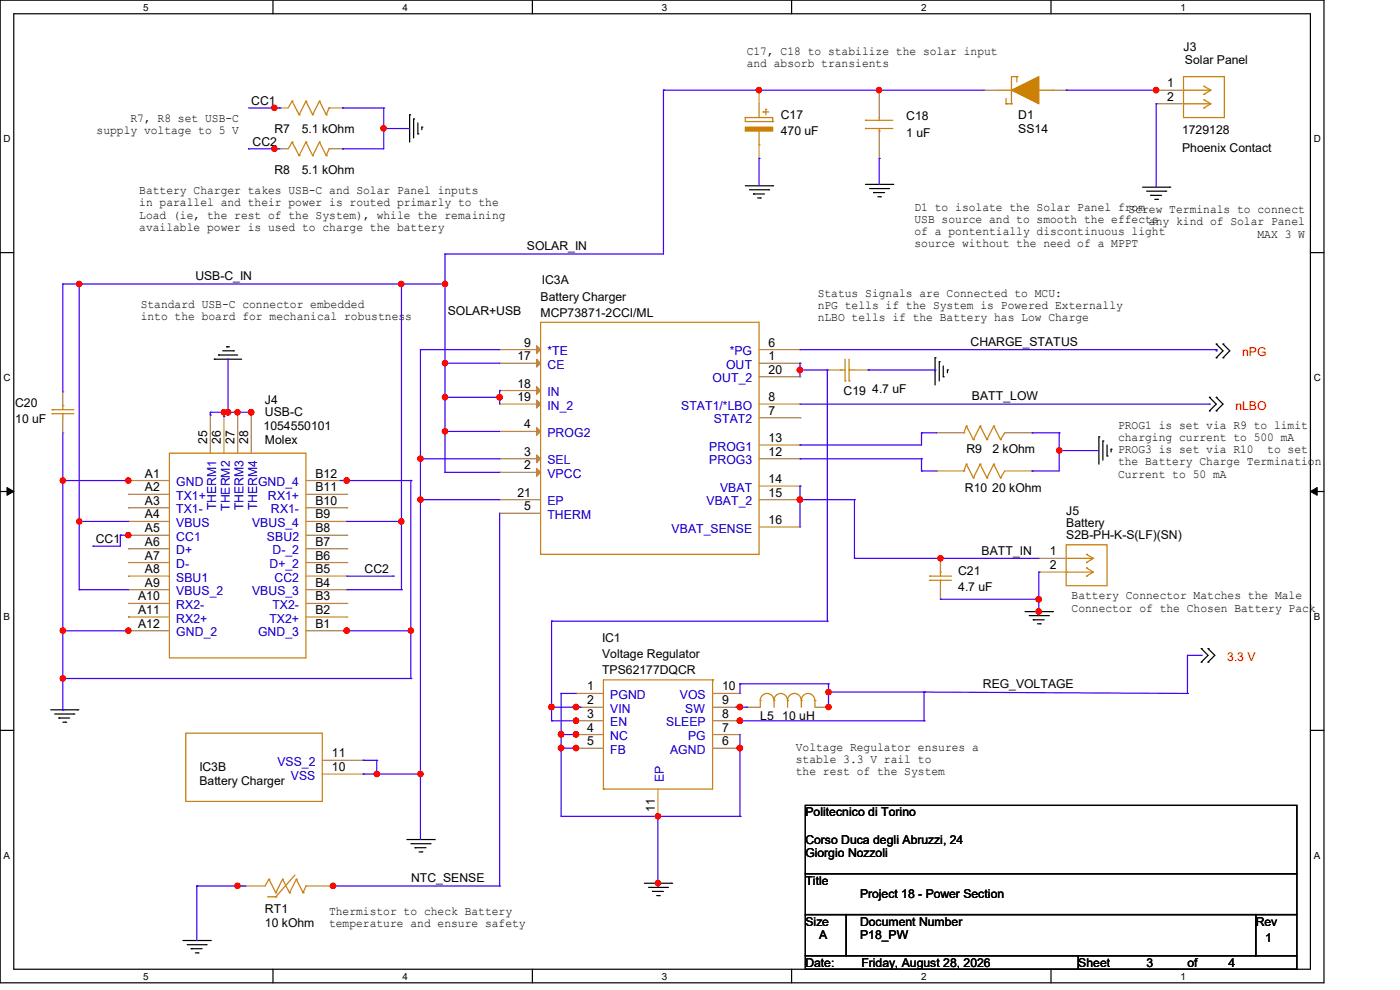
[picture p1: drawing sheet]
<svg xmlns="http://www.w3.org/2000/svg" width="297mm" height="210mm" viewBox="0 0 297 210" stroke-linecap="round" stroke-linejoin="round" font-family="sans-serif">
<path d="M0 0h280.9v208.5h-280.9zM2.9 2.9h275.1v202.7h-275.1z" fill="none" stroke="#000" stroke-width=".25"/>
<g fill="#fff">
<path d="M30.4 .3h1.1v2.4h-1.1z"/>
<path d="M30.4 205.9h1.1v2.3h-1.1z"/>
</g>
<path d="M57.9 0v2.9M57.9 205.6v2.9" fill="none" stroke="#000" stroke-width=".25"/>
<g fill="#fff">
<path d="M85.4 .3h1.1v2.4h-1.1z"/>
<path d="M85.4 205.9h1.1v2.3h-1.1z"/>
</g>
<path d="M112.9 0v2.9M112.9 205.6v2.9" fill="none" stroke="#000" stroke-width=".25"/>
<g fill="#fff">
<path d="M140.4 .3h1.2v2.4h-1.2z"/>
<path d="M140.4 205.9h1.2v2.3h-1.2z"/>
</g>
<path d="M167.9 0v2.9M167.9 205.6v2.9" fill="none" stroke="#000" stroke-width=".25"/>
<g fill="#fff">
<path d="M195.4 .3h1.2v2.4h-1.2z"/>
<path d="M195.4 205.9h1.2v2.3h-1.2z"/>
</g>
<path d="M223 0v2.9M223 205.6v2.9" fill="none" stroke="#000" stroke-width=".25"/>
<g fill="#fff">
<path d="M250.4 .3h1.2v2.4h-1.2z"/>
<path d="M250.4 205.9h1.2v2.3h-1.2z"/>
<path d="M.8 28.2h1.4v2.4h-1.4z"/>
<path d="M278.7 28.2h1.5v2.4h-1.5z"/>
<path d="M.8 78.9h1.4v2.3h-1.4z"/>
<path d="M278.7 78.9h1.5v2.3h-1.5z"/>
</g>
<path d="M0 53.6h2.9M278 53.6h2.9" fill="none" stroke="#000" stroke-width=".25"/>
<g fill="#fff">
<path d="M.8 129.6h1.3v2.3h-1.3z"/>
<path d="M278.7 129.6h1.4v2.3h-1.4z"/>
</g>
<path d="M0 104.3h2.9M278 104.3h2.9" fill="none" stroke="#000" stroke-width=".25"/>
<path d="M1.5 103.4l1.4 .9-1.4 .8zM278 104.3l1.4-.9v1.7z" fill="#000" stroke="#000" stroke-width=".21"/>
<g fill="#fff">
<path d="M.8 180.3h1.3v2.3h-1.3z"/>
<path d="M278.7 180.3h1.4v2.3h-1.4z"/>
</g>
<g fill="none" stroke="#000" stroke-width=".25">
<path d="M86.9 24.3h.1M86.9 24.3v5.8M87.8 25.2h.1M87.8 25.2v4.1M88.6 28.4h.1M88.6 26.1v2.3M89.5 27h.1M89.5 27v.5M158.1 39.4h5.8M163.9 39.4h.1M183.6 39.1h5.8M189.4 39.1h.1"/>
<path d="M242.4 39.7h5.8M248.2 39.7h.1M159 40.3h4.1M159.9 41.1h.1M159.9 41.1h2.3M160.7 42h.6M161.3 42h.1M163.1 40.3h.1M184.5 40h4M185.3 40.9h.1M185.3 40.9h2.4M186.2 41.7h.6"/>
<path d="M186.8 41.7h.1M188.5 40h.1M243.2 40.6h4.1M244.1 41.4h.1M244.1 41.4h2.3M245 42.3h.6M245.6 42.3h.1M247.3 40.6h.1M45.5 76.2h.1M45.5 76.2h5.8M46.4 75.3h.1M46.4 75.3h4"/>
<path d="M47.2 74.4h2.3M48.1 73.6h.1M48.1 73.6h.6M49.5 74.4h.1M198.4 75.9h.1M198.4 75.9v5.8M199.3 76.8h.1M199.3 76.8v4M200.1 79.9h.1M200.1 77.6v2.3M201 78.5h.1M201 78.5v.6"/>
<path d="M258 73h.1M258 75.9h.1M258 73l1.5 1.4-1.5 1.5M259.5 73h.1M259.5 75.9h.1M259.5 73l1.4 1.4-1.4 1.5M233.1 92.7h.1M233.1 92.7v5.8M234 93.6h.1M234 93.6v4M234.9 96.7h.1M234.9 94.4v2.3"/>
<path d="M235.7 95.3h.1M235.7 95.3v.6M256.6 84.3h.1M256.6 87.2h.1M256.6 84.3l1.4 1.4-1.4 1.5M258 84.3h.1M258 87.2h.1M258 84.3l1.5 1.4-1.5 1.5M217.5 129.8h5.8M218.4 130.6h4M219.2 131.5h.1M219.2 131.5h2.3"/>
<path d="M220.1 132.3h.6M220.7 132.3h.1M222.4 130.6h.1M223.3 129.8h.1M254.8 137.6h.1M254.8 137.6l1.5 1.4-1.5 1.5M256.3 137.6h.1M256.3 137.6l1.4 1.4-1.4 1.5M0 154.9h2.9M10.8 150.6h5.7M11.6 151.5h4.1M12.5 152.3h.1"/>
<path d="M12.5 152.3h2.3M13.3 153.2h.6M13.9 153.2h.1M15.7 151.5h.1M16.5 150.6h.1M254.8 140.5h.1M256.3 140.5h.1M278 154.9h2.9M86.3 178.1h5.8M87.2 179h4M88.1 179.8h.1M88.1 179.8h2.3"/>
<path d="M91.2 179h.1M92.1 178.1h.1M170.9 170.9h104.2v14.4h-104.2zM38.8 199.5h5.8M44.6 199.5h.1M88.9 180.7h.6M89.5 180.7h.1M136.7 187.4h5.8M137.6 188.3h4M138.4 189.1h.1M138.4 189.1h2.4M139.3 190h.6"/>
<path d="M139.9 190h.1M141.6 188.3h.1M142.5 187.4h.1M170.9 185.3h104.2v8.7h-104.2zM170.9 194h8.6v8.7h-8.6zM179.5 194h86.9v8.7h-86.9zM266.4 194h8.7v8.7h-8.7zM39.7 200.4h4M40.6 201.3h.1M40.6 201.3h2.3M41.4 202.1h.6M42 202.1h.1"/>
<path d="M43.7 200.4h.1M170.9 202.7h57.9v2.9h-57.9zM228.8 202.7h46.3v2.9h-46.3z"/>
</g>
<g fill="none" stroke="#cc8006" stroke-width=".25">
<path d="M211.7 19.1h2.9M214.6 19.1h.1M215.7 16.3h.1M215.7 16.3h-1.1v5.7M215.7 16.3v1.1M220.4 19.1h2.9M223.3 19.1h.1M251.1 16.3h8.7v8.6h-8.7zM251.1 19.1h.1M251.1 19.1h5.8M255.4 18.3h.1M255.4 18.3l1.5 .8"/>
<path d="M256.9 19.1l-1.5 .9M62 30.1h.1M62 21.5h.1M62 30.1l1.5 2.9M62 30.1l-.9 1.5M62 21.5l1.5 2.8M62 21.5l-.9 1.4M63.5 33h.1M63.5 24.3h.1M64.9 30.1h.1M64.9 21.5h.1M64.9 30.1l-1.4 2.9"/>
<path d="M64.9 30.1l1.4 2.9M64.9 21.5l-1.4 2.8M64.9 21.5l1.4 2.8M66.3 33h.1M66.3 24.3h.1M67.8 30.1h.1M67.8 21.5h.1M67.8 30.1l-1.5 2.9M67.8 30.1l1.4 2.9M67.8 21.5l-1.5 2.8M67.8 21.5l1.4 2.8M69.2 33h.1"/>
<path d="M69.2 24.3h.1M69.8 31.6h.1M69.8 22.9h.1M69.8 31.6l-.6 1.4M69.8 22.9l-.6 1.4M158.1 24.9h.1M158.1 24.9h5.8v.9M158.1 24.9v.9h5.8M161 24.9h.1M161 30.7h.1M161 22v2.9M161 27.8v2.9"/>
<path d="M161.9 23.7h.1M161.9 23.7h1.2M162.5 23.2h.1M162.5 23.2v1.1M163.9 25.8h.1M183.6 25.5h.1M183.6 27.3h.1M183.6 25.5h5.8M183.6 27.3h5.8M186.5 25.5h.1M186.5 27.8h.1M186.5 24.9v.6"/>
<path d="M186.5 27.3v.5M213.4 22h.1M213.4 22h1.2M213.4 20.9v1.1M214.6 22h.1M251.1 22h.1M251.1 22h5.8M255.4 21.2h.1M255.4 20h.1M255.4 22.9h.1M255.4 21.2l1.5 .8M256.9 22l-1.5 .9"/>
<path d="M114.7 68.4h46.3v49.2h-46.3zM178.4 78.5h.1M178.4 78.5h.9M179.3 76.2v4.6M180.1 78.5h.1M180.1 76.2v4.6M180.1 78.5h1.2M11 87.8h.1M11 86.9h.1M11 87.8h4.7M11 86.9h4.7M13.3 86h.1"/>
<path d="M13.3 87.8h.1M13.3 86v.9M13.3 87.8v1.1M35.9 96.1h29v43.5h-29zM179.3 80.8h.1M180.1 80.8h.1M204.5 91.8h.1M204.5 99.9h.1M205 90.4h.1M205 98.5h.1M205 90.4l1.5 2.9M205 90.4l-.5 1.4"/>
<path d="M205 98.5l1.5 2.9M205 98.5l-.5 1.4M206.5 93.3h.1M207.9 90.4h.1M207.9 98.5h.1M207.9 90.4l1.5 2.9M207.9 90.4l-1.4 2.9M207.9 98.5l1.5 2.9M207.9 98.5l-1.4 2.9M209.4 93.3h.1M210.8 90.4h.1M210.8 98.5h.1"/>
<path d="M210.8 90.4l1.5 2.9M210.8 90.4l-1.4 2.9M210.8 98.5l1.5 2.9M210.8 98.5l-1.4 2.9M212.3 93.3h.1M213.1 91.8l-.8 1.5M213.1 99.9l-.8 1.5M206.5 101.4h.1M209.4 101.4h.1M212.3 101.4h.1M226.2 115.6h8.7v8.6h-8.7zM226.2 118.4h.1"/>
<path d="M226.2 118.4h5.7M230.5 117.6h.1M230.5 119.3h.1M230.5 117.6l1.4 .8M231.9 118.4l-1.4 .9M197.2 123.1h.1M197.2 122.2h.1M197.2 123.1h4.6M197.2 122.2h4.6M199.5 121.4h.1M199.5 123.1h.1M199.5 121.4v.8"/>
<path d="M199.5 123.1v1.1M226.2 121.4h.1M226.2 121.4h5.7M230.5 120.5h.1M230.5 122.2h.1M230.5 120.5l1.4 .9M231.9 121.4l-1.4 .8M39.4 155.5h29v14.5h-29zM151.2 144.2h.1M151.2 144.2h-23.2v23.2M151.2 144.2v23.2h-23.2M161.3 148.6h.1"/>
<path d="M161.3 148.6v1.4M161.3 148.6a1.44 1.44 0 0 1 1.4-1.5 1.44 1.44 0 0 1 1.5 1.5M164.2 148.6a1.42 1.42 0 0 1 1.4-1.5 1.42 1.42 0 0 1 1.4 1.5M164.2 148.6h.1M164.2 148.6v1.4M167.1 148.6h.1M167.1 148.6v1.4M167.1 148.6a1.44 1.44 0 0 1 1.4-1.5 1.44 1.44 0 0 1 1.5 1.5M170 148.6h.1M170 148.6v1.4M170 148.6a1.42 1.42 0 0 1 1.4-1.5 1.42 1.42 0 0 1 1.4 1.5M172.9 148.6h.1"/>
<path d="M172.9 148.6v1.4M128 167.4h.1M56.8 190.2h1.7M57.1 186.5h.1M57.1 186.5l1.4 2.9M57.1 186.5l-.9 1.5M58.5 190.2h.1M58.5 189.4h.1M59.9 186.5h.1M59.9 186.5l-1.4 2.9M59.9 186.5l1.5 2.9M61.4 189.4h.1"/>
<path d="M62.6 185.6l-4.1 4.6M62.9 186.5h.1M62.9 186.5l-1.5 2.9M62.9 186.5l1.4 2.9M64.3 189.4h.1M64.9 188h.1M64.9 188l-.6 1.4"/>
</g>
<g fill="none" stroke="#a84" stroke-width=".25">
<path d="M161 19.1h.1M161 19.1v2.9M186.5 19.1h.1M186.5 19.1v5.8M208.8 19.1h.1M208.8 19.1h2.9M223.3 19.1h2.9M226.2 19.1h.1M245.3 19.1h.1M245.3 19.1h5.8M58.2 31.6h.1M58.2 22.9h.1"/>
<path d="M58.2 31.6h2.9M58.2 22.9h2.9M69.8 31.6h2.9M69.8 22.9h2.9M72.7 31.6h.1M72.7 22.9h.1M161 33.6h.1M161 30.7v2.9M186.5 33.6h.1M186.5 27.8v5.8M245.3 22h.1M245.3 22h5.8"/>
<path d="M106 74.2h.1M106 77h.1M106 74.2h8.7M106 77h8.7M161 74.2h8.7M161 77h8.7M161 79.9h8.7M169.7 74.2h.1M169.7 77h.1M169.7 79.9h.1M175.5 78.5h.1M175.5 78.5h2.9"/>
<path d="M181.3 78.5h2.9M184.2 78.5h.1M13.3 91.8h.1M13.3 83.1h.1M13.3 83.1v2.9M13.3 88.9v2.9M44.6 87.5h.1M44.6 87.5v8.6M47.5 87.5h.1M47.5 87.5v8.6M50.4 87.5h.1M50.4 87.5v8.6"/>
<path d="M53.3 87.5h.1M53.3 87.5v8.6M106 82.8h.1M106 85.7h.1M106 91.5h.1M106 97.3h.1M106 82.8h8.7M106 85.7h8.7M106 91.5h8.7M106 97.3h8.7M161 85.7h8.7M161 97.3h8.7"/>
<path d="M161 88.6h8.7M161 94.4h8.7M169.7 85.7h.1M169.7 88.6h.1M169.7 94.4h.1M169.7 97.3h.1M198.7 91.8h.1M198.7 99.9h.1M198.7 91.8h5.8M198.7 99.9h5.8M213.1 91.8h5.8M213.1 99.9h5.8"/>
<path d="M218.9 91.8h.1M218.9 99.9h.1M27.3 101.9h.1M27.3 104.9h.1M27.3 107.7h.1M27.3 110.6h.1M27.3 113.5h.1M27.3 116.4h.1M27.3 119.3h.1M27.3 101.9h8.6M27.3 104.9h8.6M27.3 107.7h8.6"/>
<path d="M27.3 110.6h8.6M27.3 113.5h8.6M27.3 116.4h8.6M27.3 119.3h8.6M64.9 101.9h8.7M64.9 104.9h8.7M64.9 107.7h8.7M64.9 110.6h8.7M64.9 113.5h8.7M64.9 116.4h8.7M64.9 119.3h8.7M73.6 119.3h.1"/>
<path d="M73.6 116.4h.1M73.6 113.5h.1M73.6 110.6h.1M73.6 107.7h.1M73.6 104.9h.1M73.6 101.9h.1M106 100.2h.1M106 106h.1M106 108.9h.1M106 100.2h8.7M106 106h8.7M106 108.9h8.7"/>
<path d="M161 106h8.7M161 103.1h8.7M161 111.8h8.7M169.7 103.1h.1M169.7 106h.1M169.7 111.8h.1M199.5 118.4h.1M199.5 118.4v3M220.4 118.4h.1M220.4 118.4h5.8M27.3 122.2h.1M27.3 125.1h.1"/>
<path d="M27.3 128h.1M27.3 130.9h.1M27.3 133.8h.1M27.3 122.2h8.6M27.3 125.1h8.6M27.3 128h8.6M27.3 130.9h8.6M27.3 133.8h8.6M64.9 122.2h8.7M64.9 125.1h8.7M64.9 128h8.7M64.9 130.9h8.7"/>
<path d="M64.9 133.8h8.7M73.6 133.8h.1M73.6 130.9h.1M73.6 128h.1M73.6 125.1h.1M73.6 122.2h.1M199.5 127.1h.1M199.5 124.2v2.9M220.4 121.4h.1M220.4 121.4h5.8M122.2 147.1h.1M122.2 150h.1"/>
<path d="M122.2 152.9h.1M122.2 155.8h.1M122.2 158.7h.1M122.2 147.1h5.8M122.2 150h5.8M122.2 152.9h5.8M122.2 155.8h5.8M122.2 158.7h5.8M151.2 147.1h5.8M151.2 150h5.8M151.2 152.9h5.8M151.2 155.8h5.8"/>
<path d="M151.2 158.7h5.8M157 147.1h.1M157 150h.1M157 152.9h.1M157 155.8h.1M157 158.7h.1M158.4 150h.1M158.4 150h2.9M172.9 150h2.9M175.8 150h.1M68.4 164.2h8.6M68.4 161.3h8.6"/>
<path d="M77 164.2h.1M77 161.3h.1M139.6 173.2h.1M139.6 167.4v5.8M50.4 188h.1M50.4 188h5.8M64.9 188h5.8M70.7 188h.1"/>
</g>
<g fill="#cc8006" stroke="#cc8006" stroke-width=".25">
<path d="M214.6 19.1l5.8-2.8v5.7z"/>
<path d="M158.1 27h5.8v.8h-5.8z" fill-rule="evenodd"/>
</g>
<g fill="#a84" stroke="#a84" stroke-width=".25">
<path d="M113.8 73.3l.9 .9-.9 .8z"/>
<path d="M113.8 76.2l.9 .8-.9 .9z"/>
<path d="M113.8 82l.9 .8-.9 .9z"/>
<path d="M113.8 84.9l.9 .8-.9 .9z"/>
<path d="M113.8 90.7l.9 .8-.9 .9z"/>
<path d="M113.8 96.5l.9 .8-.9 .9z"/>
<path d="M113.8 99.4l.9 .8-.9 .8z"/>
</g>
<g fill="none" stroke="#4200ff" stroke-width=".25">
<path d="M140.8 19.1h.1M140.8 19.1h68M140.8 19.1v34.8h-46.4M161 19.1h.1M186.5 19.1h.1M226.2 19.1h.1M226.2 19.1h19.4M245.3 19.1h.1M52.7 31.6h.1M52.7 31.6h6.7M52.7 22.9h6.7M58.2 31.6h.1"/>
<path d="M58.2 22.9h.1M59.4 22.9h.1M72.7 31.6h.1M72.7 22.9h.1M72.7 22.9h8.7M81.4 22.9h.1M81.4 27.3h.1M81.4 22.9v8.7h-8.7M81.4 27.3h5.5M161 33.6h.1M161 33.6v5.8M186.5 33.6h.1"/>
<path d="M186.5 33.6v5.5M245.3 22h.1M245.3 22v17.7M94.4 53.9h.1M94.4 53.9v46.3M13.3 60.2h.1M13.3 60.2v22.9M13.3 60.2h81.1M16.8 60.2h.1M16.8 60.2v64.9M48.4 76.2h.1M48.4 76.2v11.3"/>
<path d="M85.2 60.2h.1M85.2 60.2v64.9M89.2 74.2h.1M89.2 74.2h16.8M89.2 74.2v103.9M94.4 60.2h.1M94.4 77h.1M94.4 77h11.6M169.7 77h.1M169.7 78.5h.1M169.7 74.2h88.3M169.7 78.5h5.8"/>
<path d="M169.7 77v2.9M175.5 78.5h.1M175.5 78.5v53.3M184.2 78.5h.1M184.2 78.5h14.2M198.4 78.5h.1M198.4 78.5v.3M258 74.2h.1M258 74.4h.1M258 74.2v.2M13.3 91.8v58.8M44.6 88.1h.1"/>
<path d="M47.5 88.3h.1M47.5 87.5h.1M47.5 87.5v.8M48.4 87.5h.1M50.4 87.8h.1M50.4 87.5h.1M50.4 87.5v.3M53.3 87.5h.1M53.6 87.5h.1M53.6 87.5h-9v.6M89.2 97.3h.1M89.2 97.3h16.8"/>
<path d="M94.4 84.3h.1M94.4 91.5h.1M94.4 84.3h11.6M94.4 91.5h11.6M106 82.8h.1M106 84.3h.1M106 82.8v2.9M169.7 97.3h.1M169.7 94.4h.1M169.7 97.3h25.8M169.7 85.7h86.9M195.5 97.3h.1"/>
<path d="M195.5 91.8h.1M195.5 99.9h.1M195.5 91.8v2.6h-25.8M195.5 97.3v2.6M195.5 99.9h3.2M195.5 91.8h3.2M218.9 91.8h.1M218.9 99.9h.1M218.9 91.8h5.8M224.7 91.8h.1M224.7 95.6h.1M224.7 91.8v8.1h-5.8"/>
<path d="M224.7 95.6h8.4M256.6 85.7h.1M13.3 101.9h.1M13.3 101.9h14.2M16.8 110.6h.1M16.8 110.6h10.5M19.7 115.9h.1M25.5 113.5h.1M25.5 113.5v2.4h-5.8M25.5 113.5h2M27.3 101.9h.1M27.5 101.9h.1"/>
<path d="M27.5 113.5h.1M72.1 101.9h15.1M73.6 101.9h.1M73.6 110.6h11.6M85.2 110.6h.1M87.2 101.9h.1M87.2 101.9v42M89.2 106h.1M89.2 106h16.8M94.4 100.2h.1M94.4 100.2h11.6M106 108.9v79.1"/>
<path d="M169.7 106h.1M169.7 103.1h.1M169.7 106h11.6M169.7 103.1v8.7M181.3 106h.1M181.3 118.4h.1M181.3 106v12.4M181.3 118.4h39.1M199.5 118.4h.1M13.3 133.8h.1M13.3 133.8h14.2M16.8 125.1h.1"/>
<path d="M16.8 125.1h10.5M27.3 133.8h.1M27.5 133.8h.1M73.3 133.8h13.9M73.6 133.8h.1M73.6 125.1h11.6M73.6 122.2h9.8M83.4 122.2h.1M85.2 125.1h.1M87.2 133.8h.1M117 131.8h.1M117 131.8v21.1"/>
<path d="M117 131.8h58.5M175.5 131.8h.1M199.5 127.1h.1M199.5 127.1h20.9M220.4 121.4h.1M220.4 129.8h.1M220.4 127.1h.1M220.4 121.4v9.2M254.8 139h.1M254.8 139h-2.9v8.1M13.3 150.6h.1M13.3 143.9h.1"/>
<path d="M13.3 150.6h.3M13.3 143.9h73.9M87.2 143.9h.1M117 150h.1M117 152.9h.1M117 152.9h5.5M117 150h6.1M119 147.1h.1M119 155.8h.1M119 158.7h.1M119 155.8h3.5M119 147.1v26.1h38"/>
<path d="M119 147.1h3.2M119 158.7h3.5M122.2 152.9h.1M122.2 155.8h.1M122.2 158.7h.1M122.5 152.9h.1M122.5 155.8h.1M122.5 158.7h.1M123.1 150h.1M156.1 150h2.3M156.7 152.9h39.3M157 152.9h.1"/>
<path d="M157 158.7h.1M157 145.1h.1M157 150h.1M157 145.1v2M157 155.8v17.4M157 145.1h18.8M158.4 150h.1M175.8 145.1h.1M175.8 150h.1M175.8 146.8h.1M175.8 145.1v5.2M175.8 146.8h20.2"/>
<path d="M196 146.8h.1M196 152.9h.1M196 146.8v6.1M196 146.8l55.9 .3M251.9 147.1h.1M77 164.2h.1M77 161.3h.1M77 164.2h12.2M77 161.3h2.9M79.9 161.3h.1M79.9 164.2h.1M79.9 161.3v2.9"/>
<path d="M89.2 164.2h.1M139.6 173.2h.1M139.6 173.2v14.8M157 173.2h.1M41.7 188h.1M41.7 188h10.5M41.7 188v11.5M50.4 188h.1M70.1 188h.1M70.1 188h35.9M70.7 188h.1M106 188h.1"/>
<path d="M139.6 187.4h.1M139.6 188h.1"/>
</g>
<g fill="#f00" stroke="#f00" stroke-width=".25">
<circle cx="81.4" cy="27.2" r=".55"/>
<circle cx="186.5" cy="19.1" r=".55"/>
<circle cx="161" cy="19.1" r=".55"/>
<circle cx="94.4" cy="60.2" r=".55"/>
<circle cx="106" cy="84.3" r=".57"/>
<circle cx="94.4" cy="91.5" r=".55"/>
<circle cx="94.4" cy="84.3" r=".55"/>
<circle cx="94.4" cy="77" r=".55"/>
<circle cx="89.2" cy="97.3" r=".55"/>
<circle cx="79.9" cy="164.2" r=".55"/>
<circle cx="89.2" cy="164.2" r=".55"/>
<circle cx="89.2" cy="106" r=".55"/>
<circle cx="224.7" cy="95.5" r=".55"/>
<circle cx="169.7" cy="78.5" r=".57"/>
<circle cx="169.7" cy="106" r=".57"/>
<circle cx="70.7" cy="187.9" r=".55"/>
<circle cx="50.4" cy="187.9" r=".55"/>
<circle cx="245.3" cy="19.1" r=".57"/>
<circle cx="199.5" cy="118.4" r=".55"/>
<circle cx="220.4" cy="129.7" r=".57"/>
<circle cx="220.4" cy="127.1" r=".57"/>
<circle cx="58.2" cy="31.6" r=".55"/>
<circle cx="58.2" cy="22.9" r=".55"/>
<circle cx="16.8" cy="110.6" r=".55"/>
<circle cx="16.8" cy="60.2" r=".55"/>
<circle cx="85.1" cy="110.6" r=".55"/>
<circle cx="85.1" cy="60.2" r=".55"/>
<circle cx="27.2" cy="101.9" r=".55"/>
<circle cx="13.3" cy="101.9" r=".55"/>
<circle cx="13.3" cy="133.8" r=".55"/>
<circle cx="27.2" cy="133.8" r=".55"/>
<circle cx="13.3" cy="143.9" r=".55"/>
<circle cx="87.2" cy="133.8" r=".55"/>
<circle cx="73.6" cy="101.9" r=".57"/>
<circle cx="73.6" cy="133.8" r=".57"/>
<circle cx="27.2" cy="113.5" r=".55"/>
<circle cx="122.2" cy="152.9" r=".57"/>
<circle cx="122.2" cy="155.8" r=".57"/>
<circle cx="117" cy="150" r=".57"/>
<circle cx="122.2" cy="150" r=".57"/>
<circle cx="157" cy="152.9" r=".57"/>
<circle cx="139.6" cy="173.2" r=".55"/>
<circle cx="157" cy="158.7" r=".57"/>
<circle cx="139.6" cy="187.3" r=".55"/>
<circle cx="119" cy="155.8" r=".57"/>
<circle cx="119" cy="158.7" r=".57"/>
<circle cx="122.2" cy="158.7" r=".57"/>
<circle cx="50.4" cy="87.5" r=".55"/>
<circle cx="47.5" cy="87.5" r=".55"/>
<circle cx="53.3" cy="87.5" r=".57"/>
<circle cx="48.4" cy="87.5" r=".57"/>
<circle cx="175.8" cy="146.8" r=".55"/>
<circle cx="175.8" cy="150" r=".55"/>
<circle cx="157" cy="150" r=".57"/>
</g>
<g font-size="2.6">
<text x="158.4" y="11.6">C17, C18 to stabilize the solar input</text>
<text x="251.1" y="10.8">J3</text>
<text x="158.4" y="14.2">and absorb transients</text>
<text x="251.4" y="13.6">Solar Panel</text>
<text x="53.3" y="22.3">CC1</text>
<text x="247.6" y="18.5">1</text>
<text x="247.6" y="21.4">2</text>
<text x="20.5" y="28.4">supply voltage to 5 V</text>
<text x="27.7" y="25.8">R7, R8 set USB-C</text>
<text x="58.2" y="28.1">R7</text>
<text x="64" y="28.1">5.1 kOhm</text>
<text x="165.6" y="25.2">C17</text>
<text x="165.6" y="28.7">470 uF</text>
<text x="192.3" y="25.5">C18</text>
<text x="192.3" y="29">1 uF</text>
<text x="216" y="25.2">D1</text>
<text x="216" y="28.1">SS14</text>
<text x="250.8" y="28.4">1729128</text>
<text x="53.6" y="31">CC2</text>
<text x="250.8" y="32.2">Phoenix Contact</text>
<text x="29.5" y="41.2">Battery Charger takes USB-C and Solar Panel inputs</text>
<text x="58.2" y="36.8">R8</text>
<text x="64" y="36.8">5.1 kOhm</text>
<text x="29.5" y="43.8">in parallel and their power is routed primarly to the</text>
<text x="29.5" y="46.4">Load (ie, the rest of the System), while the remaining</text>
<text x="194" y="44.7">D1 to isolate the Solar Panel from</text>
<text x="194" y="47.2">USB source and to smooth the effects</text>
<text x="239.4" y="45.3">Screw Terminals to connect</text>
<text x="243.8" y="47.8">any kind of Solar Panel</text>
<text x="29.5" y="48.9">available power is used to charge the battery</text>
<text x="111.8" y="53.1">SOLAR_IN</text>
<text x="194" y="49.8">of a pontentially discontinuous light</text>
<text x="194" y="52.4">source without the need of a MPPT</text>
<text x="266.8" y="50.4">MAX 3 W</text>
<text x="41.4" y="59.4">USB-C_IN</text>
<text x="29.8" y="65.2">Standard USB-C connector embedded</text>
<text x="114.7" y="63.8">Battery Charger</text>
<text x="115" y="60.3">IC3A</text>
<text x="173.5" y="62.9">Status Signals are Connected to MCU:</text>
<text x="173.5" y="65.5">nPG tells if the System is Powered Externally</text>
<text x="29.8" y="67.8">into the board for mechanical robustness</text>
<text x="95" y="66.9">SOLAR+USB</text>
<text x="114.7" y="67.2">MCP73871-2CCI/ML</text>
<text x="173.5" y="68.1">nLBO tells if the Battery has Low Charge</text>
<text x="109.8" y="76.4">17</text>
<text x="111.2" y="73.5">9</text>
<text x="163.1" y="73.5">6</text>
<text x="163.1" y="76.4">1</text>
<text x="205.9" y="73.4">CHARGE_STATUS</text>
<text x="109.8" y="82.2">18</text>
<text x="163.1" y="79.3">20</text>
<text x="179" y="83.7">C19</text>
<text x="185" y="83.4">4.7 uF</text>
<text x="3.2" y="89.8">10 uF</text>
<text x="3.2" y="86.3">C20</text>
<text x="56.2" y="85.8">J4</text>
<text x="56.2" y="88.3">USB-C</text>
<text x="109.8" y="85.1">19</text>
<text x="163.1" y="85.1">8</text>
<text x="163.1" y="88">7</text>
<text x="206.2" y="84.9">BATT_LOW</text>
<text x="44" y="94.1" transform="rotate(-90 44 94.1)">25</text>
<text x="46.9" y="94.1" transform="rotate(-90 46.9 94.1)">26</text>
<text x="49.8" y="94.1" transform="rotate(-90 49.8 94.1)">27</text>
<text x="52.7" y="94.1" transform="rotate(-90 52.7 94.1)">28</text>
<text x="55.9" y="91.2">1054550101</text>
<text x="56.2" y="94.1">Molex</text>
<text x="111.2" y="90.9">4</text>
<text x="163.1" y="93.8">13</text>
<text x="237.2" y="91">PROG1 is set via R9 to limit</text>
<text x="237.2" y="93.6">charging current to 500 mA</text>
<text x="30.7" y="101.3">A1</text>
<text x="66.9" y="101.3">B12</text>
<text x="111.2" y="96.7">3</text>
<text x="111.2" y="99.6">2</text>
<text x="163.1" y="96.7">12</text>
<text x="205" y="96.2">R9</text>
<text x="210.5" y="96.2">2 kOhm</text>
<text x="237.2" y="96.1">PROG3 is set via R10</text>
<text x="237.2" y="98.7">the Battery Charge Termination</text>
<text x="237.2" y="101.3">Current to 50 mA</text>
<text x="268.9" y="96.1">to set</text>
<text x="30.7" y="104.2">A2</text>
<text x="30.7" y="107.1">A3</text>
<text x="66.9" y="107.1">B10</text>
<text x="66.9" y="104.2">B11</text>
<text x="109.8" y="105.4">21</text>
<text x="163.1" y="102.5">14</text>
<text x="163.1" y="105.4">15</text>
<text x="204.7" y="104.3">R10 20 kOhm</text>
<text x="30.7" y="110">A4</text>
<text x="30.7" y="112.9">A5</text>
<text x="66.9" y="112.9">B8</text>
<text x="66.9" y="110">B9</text>
<text x="111.2" y="108.2">5</text>
<text x="163.1" y="111.2">16</text>
<text x="226.2" y="109.2">J5</text>
<text x="226.2" y="111.8">Battery</text>
<text x="20.3" y="115.3">CC1</text>
<text x="30.7" y="115.8">A6</text>
<text x="30.7" y="118.7">A7</text>
<text x="66.9" y="118.7">B6</text>
<text x="66.9" y="115.8">B7</text>
<text x="208.2" y="117.6">BATT_IN</text>
<text x="222.7" y="117.8">1</text>
<text x="226.2" y="114.4">S2B-PH-K-S(LF)(SN)</text>
<text x="30.7" y="121.6">A8</text>
<text x="30.7" y="124.5">A9</text>
<text x="66.9" y="124.5">B4</text>
<text x="66.9" y="121.6">B5</text>
<text x="77.3" y="121.6">CC2</text>
<text x="203.3" y="125.4">4.7 uF</text>
<text x="203.3" y="122">C21</text>
<text x="222.7" y="120.7">2</text>
<text x="29.3" y="127.4">A10</text>
<text x="29.3" y="130.3">A11</text>
<text x="66.9" y="130.3">B2</text>
<text x="66.9" y="127.4">B3</text>
<text x="227.3" y="127.2">Battery Connector Matches the Male</text>
<text x="227.3" y="129.8">Connector of the Chosen Battery Pack</text>
<text x="29.3" y="133.2">A12</text>
<text x="66.9" y="133.2">B1</text>
<text x="127.7" y="136.1">IC1</text>
<text x="127.7" y="139.6">Voltage Regulator</text>
<text x="127.7" y="143.1">TPS62177DQCR</text>
<text x="124.5" y="146.5">1</text>
<text x="124.5" y="149.4">2</text>
<text x="153.2" y="146.5">10</text>
<text x="153.2" y="149.4">9</text>
<text x="208.5" y="146">REG_VOLTAGE</text>
<text x="124.5" y="152.3">3</text>
<text x="124.5" y="155.2">4</text>
<text x="153.2" y="152.3">8</text>
<text x="153.2" y="155.2">7</text>
<text x="161.3" y="152.7">L5</text>
<text x="165.9" y="152.7">10 uH</text>
<text x="70.4" y="160.7">11</text>
<text x="124.5" y="158.1">5</text>
<text x="153.2" y="158.1">6</text>
<text x="168.8" y="159.3">Voltage Regulator ensures a</text>
<text x="168.8" y="161.9">stable 3.3 V rail to</text>
<text x="42.3" y="163.6">IC3B</text>
<text x="42.3" y="166.5">Battery Charger</text>
<text x="70.4" y="163.6">10</text>
<text x="168.8" y="164.5">the rest of the System</text>
<text x="138.9" y="172.3" transform="rotate(-90 138.9 172.3)">11</text>
<text x="170.9" y="173.2">Politecnico di Torino</text>
<text x="170.9" y="179">Corso Duca degli Abruzzi, 24</text>
<text x="170.9" y="181.9">Giorgio Nozzoli</text>
<text x="87.2" y="187.2">NTC_SENSE</text>
<text x="170.9" y="187.7">Title</text>
<text x="182.5" y="190.6">Project 18 - Power Section</text>
<text x="56.2" y="193.8">RT1</text>
<text x="56.2" y="196.6">10 kOhm</text>
<text x="69.8" y="194.1">Thermistor to check Battery</text>
<text x="69.8" y="196.7">temperature and ensure safety</text>
<text x="170.9" y="196.3">Size</text>
<text x="182.5" y="196.3">Document Number</text>
<text x="266.4" y="196.3">Rev</text>
<text x="173.8" y="199.3">A</text>
<text x="182.5" y="199.3">P18_PW</text>
<text x="268.4" y="199.8">1</text>
<text x="170.9" y="205.1">Date:</text>
<text x="182.8" y="205.1">Friday, August 28, 2026</text>
<text x="228.8" y="205.1">Sheet</text>
<text x="243.2" y="205.1">3</text>
<text x="251.9" y="205.1">of</text>
<text x="260.6" y="205.1">4</text>
</g>
<g font-size="2.6" fill="#00c">
<text x="116.1" y="75.4">*TE</text>
<text x="154.8" y="75.4">*PG</text>
<text x="116.1" y="78.2">CE</text>
<text x="151.2" y="81.1">OUT_2</text>
<text x="154" y="78.2">OUT</text>
<text x="116.1" y="84">IN</text>
<text x="116.1" y="86.9">IN_2</text>
<text x="144.5" y="86.9">STAT1/*LBO</text>
<text x="151.5" y="89.8">STAT2</text>
<text x="116.1" y="92.7">PROG2</text>
<text x="150.5" y="95.6">PROG1</text>
<text x="116.1" y="98.5">SEL</text>
<text x="116.1" y="101.4">VPCC</text>
<text x="150.5" y="98.5">PROG3</text>
<text x="37.4" y="103.1">GND</text>
<text x="37.4" y="106">TX1+</text>
<text x="54.7" y="103.1">GND_4</text>
<text x="56.9" y="106">RX1+</text>
<text x="116.1" y="107.2">EP</text>
<text x="149.9" y="107.2">VBAT_2</text>
<text x="152.8" y="104.3">VBAT</text>
<text x="37.4" y="108.9">TX1-</text>
<text x="37.4" y="111.8">VBUS</text>
<text x="45.8" y="108.2" transform="rotate(-90 45.8 108.2)">THERM1</text>
<text x="48.8" y="108.3" transform="rotate(-90 48.8 108.3)">THERM2</text>
<text x="51.6" y="108.2" transform="rotate(-90 51.6 108.2)">THERM3</text>
<text x="53.5" y="111.8">VBUS_4</text>
<text x="54.5" y="108.2" transform="rotate(-90 54.5 108.2)">THERM4</text>
<text x="57.5" y="108.9">RX1-</text>
<text x="116.1" y="110.1">THERM</text>
<text x="142.5" y="113">VBAT_SENSE</text>
<text x="37.4" y="114.7">CC1</text>
<text x="37.4" y="117.6">D+</text>
<text x="56.6" y="114.7">SBU2</text>
<text x="57.8" y="117.6">D-_2</text>
<text x="37.4" y="120.5">D-</text>
<text x="37.4" y="123.4">SBU1</text>
<text x="57.1" y="120.5">D+_2</text>
<text x="58.2" y="123.4">CC2</text>
<text x="37.4" y="126.3">VBUS_2</text>
<text x="37.4" y="129.2">RX2-</text>
<text x="53.5" y="126.3">VBUS_3</text>
<text x="57.8" y="129.2">TX2-</text>
<text x="37.4" y="132.1">RX2+</text>
<text x="37.4" y="135">GND_2</text>
<text x="54.7" y="135">GND_3</text>
<text x="57.1" y="132.1">TX2+</text>
<text x="129.5" y="148.3">PGND</text>
<text x="144.2" y="148.3">VOS</text>
<text x="129.5" y="151.2">VIN</text>
<text x="129.5" y="154.1">EN</text>
<text x="141.4" y="154.1">SLEEP</text>
<text x="145.4" y="151.2">SW</text>
<text x="129.5" y="157">NC</text>
<text x="129.5" y="159.9">FB</text>
<text x="142.2" y="159.9">AGND</text>
<text x="146" y="157">PG</text>
<text x="58.8" y="162.5">VSS_2</text>
<text x="61.7" y="165.4">VSS</text>
<text x="140.8" y="165.9" transform="rotate(-90 140.8 165.9)">EP</text>
</g>
<g font-size="2.6" fill="#f00">
<text x="263.5" y="75.6">nPG</text>
<text x="262.1" y="86.9">nLBO</text>
<text x="260.3" y="140.2">3.3 V</text>
</g>
<g font-size="2.1">
<text x="30.4" y="2.2">5</text>
<text x="85.4" y="2.2">4</text>
<text x="140.4" y="2.2">3</text>
<text x="195.4" y="2.2">2</text>
<text x="250.4" y="2.2">1</text>
<text x=".8" y="30.1">D</text>
<text x="278.7" y="30.1">D</text>
<text x=".8" y="80.8">C</text>
<text x="278.7" y="80.8">C</text>
<text x=".8" y="131.5">B</text>
<text x="278.7" y="131.5">B</text>
<text x=".8" y="182.2">A</text>
<text x="278.7" y="182.2">A</text>
<text x="30.4" y="207.8">5</text>
<text x="85.4" y="207.8">4</text>
<text x="140.4" y="207.8">3</text>
<text x="195.4" y="207.8">2</text>
<text x="250.4" y="207.8">1</text>
</g>
</svg>
